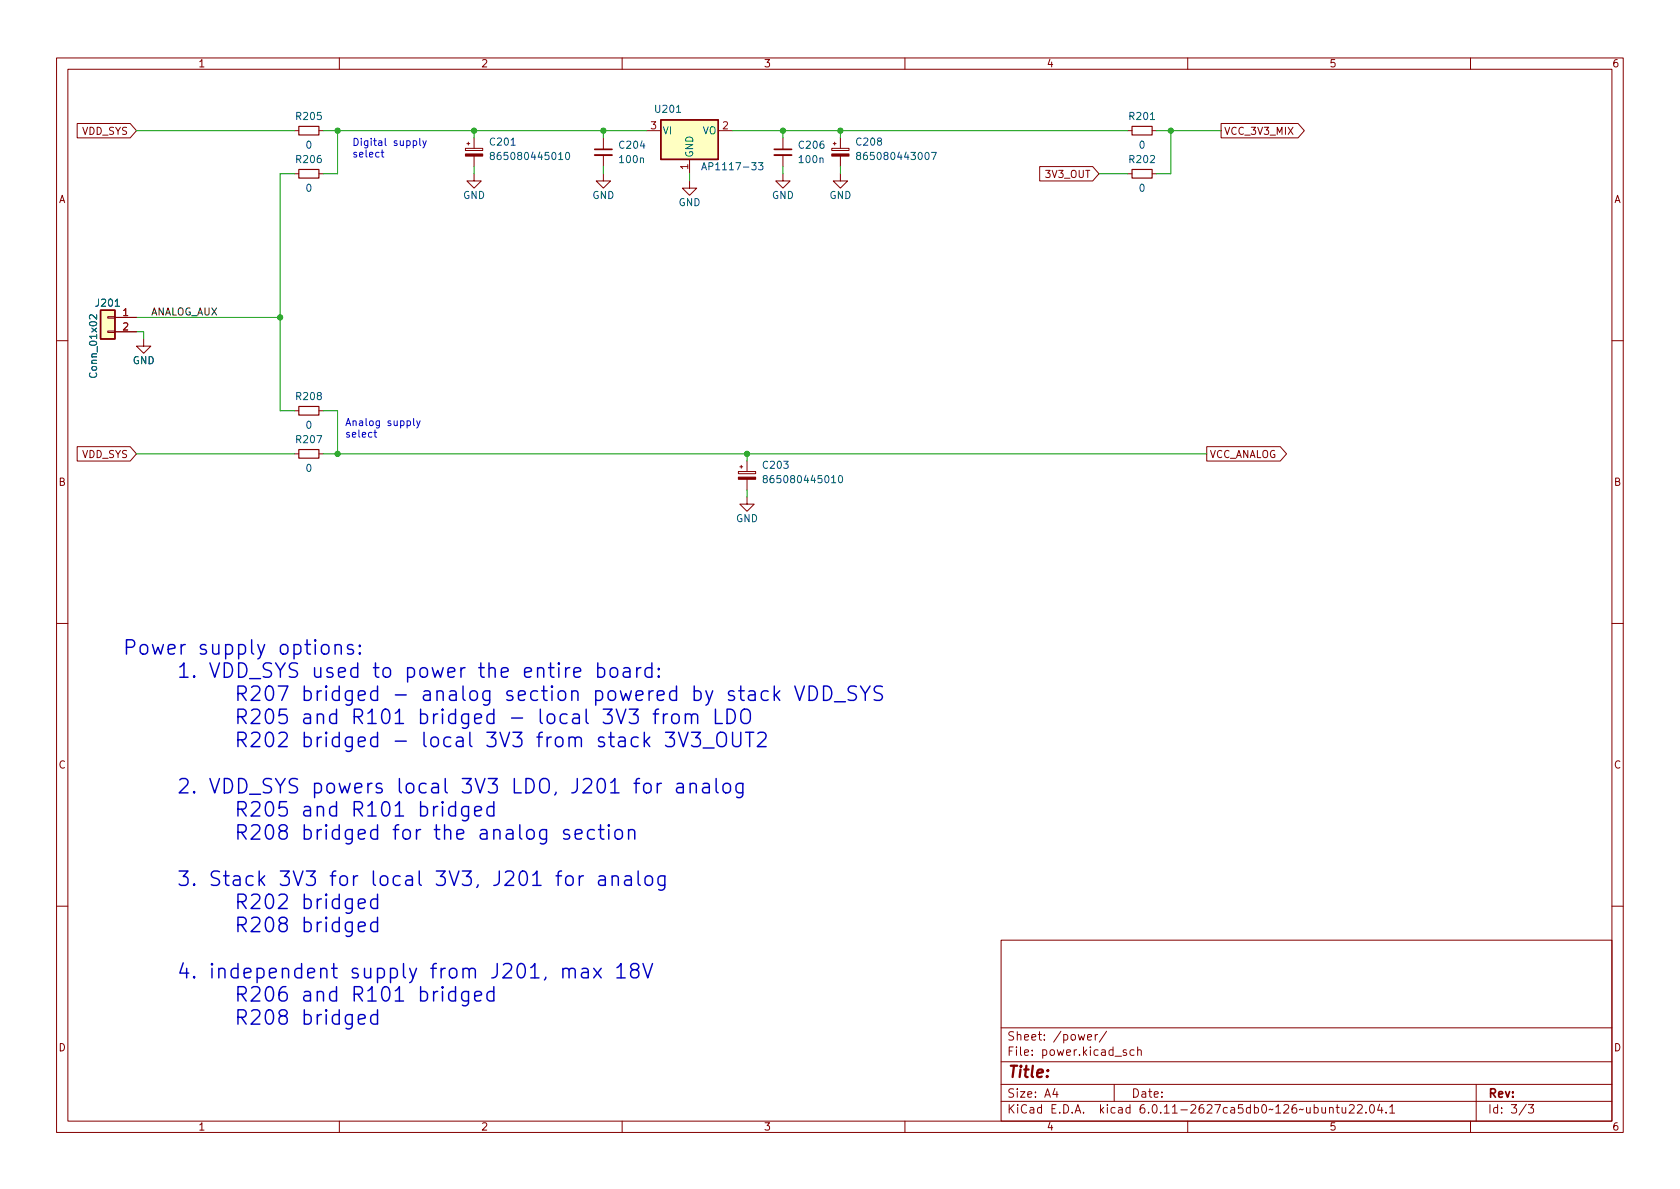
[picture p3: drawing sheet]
<svg xmlns="http://www.w3.org/2000/svg" width="297mm" height="210mm" viewBox="0 0 297 210" stroke-linecap="round" stroke-linejoin="round" font-family="sans-serif">
<g fill="none" stroke="#840000" stroke-width=".18">
<path d="M10 10.2h277v190.1h-277zM12 12.2h273v186.1h-273zM60 10.2v2M110 10.2v2M160 10.2v2M210 10.2v2M260 10.2v2M13.6 21.8h9.4l1.1 1.3-1.1 1.3h-9.4zM52.1 23.1h.7M52.1 30.7h.7M56.4 23.1h.7M56.4 30.7h.7"/>
<path d="M82.3 26.2h3v.4h-3zM82.5 25.4h.6M82.8 25.1v.5M83.8 30.7v1.3h1.3l-1.3 1.3-1.3-1.3h1.3M83.8 24.4v1.8M83.8 27.6v1.9M106.7 30.7v1.3h1.2l-1.2 1.3-1.3-1.3h1.3M106.7 24.4v2M106.7 27.4v2.1M114.3 23.1h2.5M121.9 32v1.3h1.3l-1.3 1.2-1.3-1.2h1.3M121.9 28.2v2.5"/>
<path d="M127 23.1h2.5M138.4 30.7v1.3h1.3l-1.3 1.3-1.2-1.3h1.2M138.4 24.4v2M138.4 27.4v2.1M147.1 26.2h3v.4h-3zM147.3 25.4h.5M147.6 25.1v.5M148.6 30.7v1.3h1.3l-1.3 1.3-1.3-1.3h1.3M148.6 24.4v1.8M148.6 27.6v1.9M183.8 29.5h9.4l1.1 1.2-1.1 1.3h-9.4zM199.4 23.1h.8"/>
<path d="M199.4 30.7h.8M203.7 23.1h.8M203.7 30.7h.8M215.9 21.8h13.6l1.1 1.3-1.1 1.3h-13.6zM19 58.5h1.3v.3h-1.3zM19 56h1.3v.3h-1.3zM20.3 56.1h3.8M20.3 58.7h3.8M25.4 59.9v1.3h1.3l-1.3 1.3-1.3-1.3h1.3M10 60.2h2M13.6 79h9.4l1.1 1.3-1.1 1.2h-9.4zM52.1 72.6h.7"/>
<path d="M56.4 72.6h.7M213.4 79h13l1.1 1.3-1.1 1.2h-13zM285 60.2h2M52.1 80.3h.7M56.4 80.3h.7M130.6 83.4h3v.4h-3zM130.8 82.5h.5M131.1 82.3v.5M132.1 87.9v1.2h1.2l-1.2 1.3-1.3-1.3h1.3M132.1 81.5v1.9M132.1 84.8v1.8M10 110.2h2"/>
<path d="M285 110.2h2M10 160.2h2M177 166.3h108v32h-108zM285 160.2h2M60 198.3v2M110 198.3v2M160 198.3v2M177 194.8h108M177 191.8h108M177 187.8h108M177 181.8h108M182.5 186.5v.1"/>
<path d="M182.5 185.7v.1M184.6 183.8v.1M184.6 183v.1M194.1 182.9l-.3 .1-.2 .2M195.6 182.4l-1.2 1.9M197 191.8v3M201.1 185.8l.3-.2 .3 .1 .1 .9M201.1 185.1v1.5M210 198.3v2M238.6 195.5l.5-.2 .3 .2v.3l-.9 1h.9M240 195.5l.6-.2 .2 .2 .1 .3-1 1h1M241.5 196.7v.1"/>
<path d="M242.4 195.4l.1-.1a.81 .81 0 0 1 .6 .7 .81 .81 0 0 1-.3 .8h-.2a.81 .81 0 0 1-.5-.6 .81 .81 0 0 1 .3-.8zM243.9 195.3l-.3 1h.9M244.3 195.8v1M245.1 196.7v.1M245.7 195.8l.4-.5v1.5M245.7 196.8h.9M260 198.3v2M261 191.8v6.5M270.2 195.3h1l-.6 .6 .5 .1v.7l-.2 .1h-.5l-.2-.1"/>
</g>
<path d="M105.2 27.4h3M136.9 27.4h3.1" fill="none" stroke="#840000" stroke-width=".33"/>
<path d="M105.2 26.4h3M136.9 26.4h3.1" fill="none" stroke="#840000" stroke-width=".3"/>
<g fill="none" stroke="#006464" stroke-width=".18">
<path d="M119.6 19.9h.7M90.4 25.7h.7M98.8 27.3l.3-.4v1.3M98.8 28.2h.7M100.2 27l.1-.1a.68 .68 0 0 1 .4 .7 .68 .68 0 0 1-.4 .6 .84 .84 0 0 1-.1-1.2zM113.2 28l.2-.1 .3 .1 .1 .8M113.5 24.9l-.3 .9h.8M132.9 28.8h.8l-.4 .4 .3 .2v.5l-.2 .1-.5-.1M134.1 28.8h.8l-.4 .4 .3 .2v.5l-.1 .1-.6-.1M145 28l.2-.1 .3 .1v.8M163.7 27l.1-.1a.68 .68 0 0 1 .5 .7 .68 .68 0 0 1-.5 .6 .84 .84 0 0 1-.1-1.2zM164.7 26.9h.8l-.5 1.3"/>
<path d="M203.4 21.1h.7M17.1 55.7v.8l-.9-.8-.4 .2 .1 .5M20.4 54.2h.7M56 77h.9l-.6 1.3M147 84.5l.4-.4v1.3M147 85.4h.8M148.4 84.2l.1-.1a.68 .68 0 0 1 .5 .6 .68 .68 0 0 1-.5 .7l-.1-.2-.2-.3z"/>
</g>
<g fill="#ffffc2" stroke="#ffffc2" stroke-width=".18">
<path d="M116.8 21.2h10.2v7h-10.2z"/>
<path d="M17.8 54.9h2.5v5h-2.5z"/>
</g>
<path d="M116.8 21.2h10.2v7h-10.2zM17.8 54.9h2.5v5h-2.5z" fill="none" stroke="#840000" stroke-width=".25"/>
<path d="M52.8 22.3h3.6v1.6h-3.6zM52.8 30h3.6v1.5h-3.6zM200.2 22.3h3.5v1.6h-3.5zM200.2 30h3.5v1.5h-3.5zM52.8 79.5h3.6v1.5h-3.6zM52.8 71.9h3.6v1.5h-3.6z" fill="none" stroke="#840000" stroke-width=".2"/>
<g fill="#840000" stroke="#840000" stroke-width=".18">
<path d="M130.6 84.4h3v.4h-3z"/>
<path d="M147.1 27.2h3v.4h-3z"/>
<path d="M82.3 27.2h3v.4h-3z"/>
</g>
<g fill="none" stroke="#0000c2" stroke-width=".25">
<path d="M31.8 117.9l.7-.7v2.6M31.8 119.8h1.4M63.2 118.2l-.7-.1-.5 .5v.7l.3 .3 .2 .2 .7-.2M63.2 117.2v2.6M67.8 118.3a.69 .69 0 0 1 .7-.2 .69 .69 0 0 1 .5 .5v.7a.69 .69 0 0 1-.6 .5 .69 .69 0 0 1-.7-.5v-.7zM82.2 118.1a.65 .65 0 0 0-.7 .5M101.5 118.9l1.2-.2-.1-.5-.8-.1-.3 .3v1l.1 .2 .2 .2 .8-.2M31.8 137.9l.4-.2h.6a.69 .69 0 0 1 .3 1.1l-1.4 1.4h1.5M42.1 122.6h.9a.69 .69 0 0 0 .6-.6 .69 .69 0 0 0-.6-.7h-.9v2.6M42.1 126.7h.9a.69 .69 0 0 0 .6-.6 .69 .69 0 0 0-.6-.7h-.9v2.5M42.1 130.8h.9a.69 .69 0 0 0 .6-.6 .69 .69 0 0 0-.6-.7h-.9v2.5M42.7 122.6l.8 1.3"/>
<path d="M42.7 126.7l.8 1.2M42.7 130.8l.8 1.2M44.5 121.6l.4-.3h.6a.69 .69 0 0 1 .3 1.1l-1.4 1.5h1.5M44.5 125.6l.4-.2h.6a.69 .69 0 0 1 .3 1.1l-1.4 1.4h1.5M44.5 129.7l.4-.2h.6a.69 .69 0 0 1 .3 1.1l-1.4 1.4h1.5M47.2 129.7a.61 .61 0 0 1 .6-.2 .61 .61 0 0 1 .4 .5 1.49 1.49 0 0 1-.4 2 .65 .65 0 0 1-.8-.5 2.17 2.17 0 0 1 .2-1.8zM47.3 121.4a.6 .6 0 0 1 .9 .4 1.49 1.49 0 0 1-.4 2.1 .65 .65 0 0 1-.8-.5 1.98 1.98 0 0 1 .3-2zM47.3 125.5a.6 .6 0 0 1 .9 .4 1.49 1.49 0 0 1-.4 2 .65 .65 0 0 1-.8-.4 1.98 1.98 0 0 1 .3-2zM56.1 126.5a.63 .63 0 0 1 1.1 .1v1.3M63.4 123l1.2-.2-.1-.5-.8-.1-.3 .3v1l.1 .2 .2 .2 .8-.2M63.4 131.2l1.2-.3-.1-.4-.8-.2-.3 .4v1l.1 .2 .2 .1 .8-.1M66.7 121.3v2.6"/>
<path d="M66.7 129.5v2.5M67.5 138.6l-.6-.1-.4 .4 .1 .3 .9 .3 .1 .2-.1 .4-.3 .1-.7-.1M67.7 125.6a.61 .61 0 0 1 .6-.2 .61 .61 0 0 1 .5 .5 1.49 1.49 0 0 1-.5 2 .65 .65 0 0 1-.7-.4 2.17 2.17 0 0 1 .1-1.9zM78.7 137.7v2.1l.4 .4M80.8 130.5l.2-.2 .7 .2 .2 .2v1.3M81.9 130.9l-.9 .2a.5 .5 0 0 0-.4 .4 .5 .5 0 0 0 .4 .5l.9-.1M83.2 122.4a.69 .69 0 0 1 .7-.3 .69 .69 0 0 1 .5 .5v.8a.69 .69 0 0 1-.7 .5 .69 .69 0 0 1-.6-.5v-.8zM83.9 127.1l1.2-.2-.1-.5-.7-.2-.4 .4v1l.1 .2 .3 .1 .7-.1M86.3 137.7h1.6l-.8 .9a.69 .69 0 0 1 .8 .5v.6l-.2 .4-.3 .1h-.7l-.4-.2M87.3 125.4v2.5M88.4 129.5l.8 2.5 .9-2.5M90.5 127h1.9"/>
<path d="M98.8 122.4a.69 .69 0 0 1 .7-.3 .69 .69 0 0 1 .5 .5v.8a.69 .69 0 0 1-.7 .5 .69 .69 0 0 1-.6-.5v-.8zM100.6 130.6a.63 .63 0 0 1 1.1 .1v1.3M100.6 130.3v1.7M101.3 126.4l.3-.2 .7 .2 .1 .2v1.3M102.4 126.9l-.8 .1a.5 .5 0 0 0-.4 .5 .5 .5 0 0 0 .4 .4l.8-.1M111.3 125.4h1.5l-.8 1a.69 .69 0 0 1 .8 .5v.6l-.2 .3-.3 .1h-.7l-.3-.2M112.8 130.5l-.7-.2-.5 .5v.7l.3 .4 .2 .1 .7-.1M116.2 123l1.2-.2-.1-.5-.7-.1-.4 .3v1l.1 .2 .3 .2 .7-.2M121.2 126.5a.63 .63 0 0 1 1.1 .1v1.3M122.3 126.6l.3-.4 .6 .2 .2 .2v1.3M131.3 125.5a.84 .84 0 0 1 .9 0 .84 .84 0 0 1 .5 .7v.9a.85 .85 0 0 1-.9 .9 .85 .85 0 0 1-.8-.9v-.9l.1-.4zM134 129.7l.4-.2h.6a.69 .69 0 0 1 .3 1.1l-1.4 1.4h1.6"/>
<path d="M156 121.4l-1-.1a.62 .62 0 0 0-.5 .6 .62 .62 0 0 0 .5 .6 .93 .93 0 0 1 1 .6 .65 .65 0 0 1-.5 .8l-.9-.2M31.7 154h1.5l-.8 1a.69 .69 0 0 1 .8 .5v.6l-.2 .3-.2 .2h-.8l-.3-.3M42.1 143.1h.9a.69 .69 0 0 0 .6-.7 .69 .69 0 0 0-.6-.6h-.9v2.5M42.1 147.2h.9a.69 .69 0 0 0 .6-.7 .69 .69 0 0 0-.6-.7h-.9v2.6M42.1 159.4h.9a.69 .69 0 0 0 .6-.6 .69 .69 0 0 0-.6-.7h-.9v2.6M42.7 143.1l.8 1.2M42.7 147.2l.8 1.2M42.7 159.4l.8 1.3M44.5 142l.4-.2h.6a.69 .69 0 0 1 .3 1l-1.4 1.5h1.5M44.5 146.1l.4-.3h.6a.69 .69 0 0 1 .3 1.1l-1.4 1.5h1.5M44.5 158.4l.4-.3h.6a.69 .69 0 0 1 .3 1.1l-1.4 1.5h1.5M46.1 155.6l.7 1"/>
<path d="M46.8 154.9l-1 .9M47.2 142a.61 .61 0 0 1 .6-.2 .61 .61 0 0 1 .4 .4 1.49 1.49 0 0 1-.4 2.1 .65 .65 0 0 1-.8-.5 2.17 2.17 0 0 1 .2-1.8zM47.2 146.1a.61 .61 0 0 1 .6-.2 .61 .61 0 0 1 .4 .4 1.49 1.49 0 0 1-.4 2.1 .65 .65 0 0 1-.8-.5 2.17 2.17 0 0 1 .2-1.8zM47.2 158.4a.61 .61 0 0 1 .6-.3 .61 .61 0 0 1 .4 .5 1.49 1.49 0 0 1-.4 2.1 .65 .65 0 0 1-.8-.5 2.17 2.17 0 0 1 .2-1.8zM54.2 154h1.5l-.8 1a.69 .69 0 0 1 .8 .5v.6l-.2 .3-.2 .2h-.8l-.3-.3M56.1 142.8a.63 .63 0 0 1 1.1 .2v1.3M63.2 154.9a.65 .65 0 0 0-.7 .5M63.4 147.5l1.2-.2-.1-.5-.8-.1-.3 .4v.9l.1 .3 .2 .1 .8-.1M63.4 159.8l1.2-.2-.1-.5-.8-.1-.3 .3v1l.1 .2 .2 .2 .8-.2M66.7 159.1l-.7-.1-.5 .4v.8l.3 .3 .2 .2 .7-.2M66.7 158.1v2.6M67.7 142a.61 .61 0 0 1 .6-.2 .61 .61 0 0 1 .5 .4 1.49 1.49 0 0 1-.5 2.1 .65 .65 0 0 1-.7-.5 2.17 2.17 0 0 1 .1-1.8z"/>
<path d="M71.3 146.9a.69 .69 0 0 1 .7-.2 .69 .69 0 0 1 .6 .5v.7a.69 .69 0 0 1-.7 .5 .69 .69 0 0 1-.7-.5v-.7zM74.1 154v2.2l.4 .4M78.6 146.9a.63 .63 0 0 1 1.1 .2v1.3M83.9 143.5l1.2-.3-.1-.5-.7-.1-.4 .4v.9l.1 .3 .3 .1 .7-.1M84.5 156.4l-.2 .5M87.3 142.7l-.7-.1-.5 .5v.7l.2 .4 .3 .1 .7-.1M87.3 141.8v2.5M93.2 146.9a.69 .69 0 0 1 .7-.2 .69 .69 0 0 1 .5 .5v.7a.69 .69 0 0 1-.6 .5 .69 .69 0 0 1-.7-.5v-.7zM94.2 156.6h1.5M108 140.2h1.4M108.8 146.9a.69 .69 0 0 1 .7-.2 .69 .69 0 0 1 .6 .5v.7a.69 .69 0 0 1-.7 .5 .69 .69 0 0 1-.7-.5v-.7zM111.1 146.9a.63 .63 0 0 1 1.1 .2v1.3"/>
<path d="M111.1 146.7v1.7M32.4 170.3l-.6 1.8h1.6M33 171.2v1.7M42.1 163.5h.9a.69 .69 0 0 0 .6-.6 .69 .69 0 0 0-.6-.7h-.9v2.5M42.1 175.8h.9a.69 .69 0 0 0 .6-.7 .69 .69 0 0 0-.6-.6h-.9v2.5M42.1 179.9h.9a.69 .69 0 0 0 .6-.7 .69 .69 0 0 0-.6-.6h-.9v2.5M42.7 163.5l.8 1.2M42.7 175.8l.8 1.2M42.7 179.9l.8 1.2M44.5 162.4l.4-.2h.6a.69 .69 0 0 1 .3 1.1l-1.4 1.4h1.5M44.5 174.7l.4-.2h.6a.69 .69 0 0 1 .3 1.1l-1.4 1.4h1.5M44.5 178.8l.4-.2h.6a.69 .69 0 0 1 .3 1.1l-1.4 1.4h1.5"/>
<path d="M47.2 162.4a.61 .61 0 0 1 .6-.2 .61 .61 0 0 1 .4 .5 1.49 1.49 0 0 1-.4 2 .65 .65 0 0 1-.8-.4 2.17 2.17 0 0 1 .2-1.9zM47.2 174.7a.61 .61 0 0 1 .6-.2 .61 .61 0 0 1 .4 .5 1.49 1.49 0 0 1-.4 2 .65 .65 0 0 1-.8-.5 2.17 2.17 0 0 1 .2-1.8zM47.2 178.8a.61 .61 0 0 1 .6-.2 .61 .61 0 0 1 .4 .4 1.49 1.49 0 0 1-.4 2.1 .65 .65 0 0 1-.8-.5 2.17 2.17 0 0 1 .2-1.8zM56.1 175.6a.63 .63 0 0 1 1.1 .1v1.3M56.7 171.5a.63 .63 0 0 1 1.1 .1v1.3M58.6 171.2h1M59 170.4v2.2l.1 .2 .5 .1M63.4 163.9l1.2-.2-.1-.5-.8-.1-.3 .3v1l.1 .2 .2 .1 .8-.1M66.7 163.2l-.7-.1-.5 .4v.8l.3 .3 .2 .1 .7-.1M66.7 179.5l-.7-.1-.5 .5v.7l.3 .4 .2 .1 .7-.1M66.7 162.2v2.5M66.7 178.6v2.5"/>
<path d="M67.7 174.7a.61 .61 0 0 1 .6-.2 .61 .61 0 0 1 .5 .5 1.49 1.49 0 0 1-.5 2 .65 .65 0 0 1-.7-.5 2.17 2.17 0 0 1 .1-1.8zM72.4 171.2l.6 1.7M73.6 171.2l-.8 2.3-.4 .3M83 171.6l.3-.4 .6 .2 .1 .2v1.3M83.9 176.2l1.2-.3-.1-.5-.7-.1-.4 .4v1l.1 .2 .3 .1 .7-.1M87.3 175.4l-.7-.1-.5 .5v.7l.2 .4 .3 .1 .7-.1M87.3 174.5v2.5M96.5 172.8l-.2 .5M63.4 180.3l1.2-.3-.1-.5-.8-.1-.3 .4v.9l.1 .3 .2 .1 .8-.1"/>
</g>
<path d="M67.4 26.9h.5M67.6 26.5v1.1l.3 .2M68.1 24.5v1.1l.2 .1M75.4 24.9l-.5 1.1-.1 .2M66.1 76.5h.5M66.3 76v1.1l.3 .2M67.1 74.4v1l-.3 .3-.3-.1M67.1 74.5l-.4-.1-.2 .3 .1 .5h.5M74.3 74.4l-.4 1.2-.2 .1" fill="none" stroke="#0000c2" stroke-width=".18"/>
<g fill="none" stroke="#009600" stroke-width=".18">
<path d="M24.1 23.1h28M52.1 30.7h-2.6v41.9h2.6M57.1 23.1h57.2M59.7 23.1v7.6h-2.6M83.8 23.1v1.3M83.8 29.5v1.2M106.7 23.1v1.3M106.7 29.5v1.2M121.9 30.7v1.3M129.5 23.1h69.9M138.4 23.1v1.3M138.4 29.5v1.2"/>
<path d="M148.6 23.1v1.3M148.6 29.5v1.2M194.3 30.7h5.1M204.5 23.1h11.4M207 23.1v7.6h-2.5M24.1 58.7h1.3v1.2M24.1 56.1h25.4M57.1 72.6h2.6v7.7M24.1 80.3h28M57.1 80.3h156.3M132.1 80.3v1.2M132.1 86.6v1.3"/>
</g>
<g fill="#009600" stroke="#009600" stroke-width=".18">
<circle cx="132.1" cy="80.3" r=".46"/>
<circle cx="148.6" cy="23.1" r=".46"/>
<circle cx="138.4" cy="23.1" r=".46"/>
<circle cx="207" cy="23.1" r=".46"/>
<circle cx="83.8" cy="23.1" r=".46"/>
<circle cx="106.7" cy="23.1" r=".46"/>
<circle cx="49.5" cy="56.1" r=".46"/>
<circle cx="59.7" cy="80.3" r=".46"/>
<circle cx="59.7" cy="23.1" r=".46"/>
</g>
<g font-size="3.5" fill="#0000c2">
<text x="21.6" y="115.8">Power</text>
<text x="35" y="115.8">supply</text>
<text x="35.1" y="119.9">VDD_SYS used</text>
<text x="49.4" y="115.8">options:</text>
<text x="64.6" y="119.9">to</text>
<text x="70.5" y="119.9">power</text>
<text x="83.7" y="119.9">the</text>
<text x="91.8" y="119.9">entire</text>
<text x="104.9" y="119.9">board:</text>
<text x="49.1" y="124">bridged</text>
<text x="65.4" y="124">-</text>
<text x="70.7" y="124">analog</text>
<text x="85.7" y="124">section</text>
<text x="101.6" y="124">powered</text>
<text x="119.3" y="124">by stack</text>
<text x="137.9" y="124">VDD_SYS</text>
<text x="49.1" y="128.1">and</text>
<text x="58.1" y="128.1">R101</text>
<text x="70.1" y="128.1">bridged</text>
<text x="86.5" y="128.1">-</text>
<text x="91.8" y="128.1">local</text>
<text x="103.4" y="128.1">3V3</text>
<text x="112.6" y="128.1">from</text>
<text x="123.5" y="128.1">LDO</text>
<text x="49.1" y="132.2">bridged</text>
<text x="65.4" y="132.2">-</text>
<text x="70.7" y="132.2">local</text>
<text x="82.4" y="132.2">3V3</text>
<text x="91.6" y="132.2">from</text>
<text x="102.5" y="132.2">stack</text>
<text x="114.7" y="132.2">3V3_OUT2</text>
<text x="35.1" y="140.3">VDD_SYS powers</text>
<text x="68.8" y="140.3">local</text>
<text x="80.4" y="140.3">3V3</text>
<text x="89.6" y="140.3">LDO, J201</text>
<text x="111.7" y="140.3">for</text>
<text x="119.2" y="140.3">analog</text>
<text x="49.1" y="144.4">and</text>
<text x="49.1" y="148.5">bridged</text>
<text x="58.1" y="144.4">R101</text>
<text x="65.4" y="148.5">for</text>
<text x="70.1" y="144.4">bridged</text>
<text x="72.9" y="148.5">the</text>
<text x="81" y="148.5">analog</text>
<text x="96" y="148.5">section</text>
<text x="35.1" y="156.7">Stack</text>
<text x="47.7" y="156.7">3V3</text>
<text x="49.1" y="160.8">bridged</text>
<text x="56.9" y="156.7">for</text>
<text x="64.5" y="156.7">local</text>
<text x="76.1" y="156.7">3V3,</text>
<text x="86.5" y="156.7">J201</text>
<text x="97.9" y="156.7">for</text>
<text x="105.4" y="156.7">analog</text>
<text x="49.1" y="164.9">bridged</text>
<text x="35.1" y="173">independent</text>
<text x="60.3" y="173">supply</text>
<text x="74.7" y="173">from</text>
<text x="85.6" y="173">J201,</text>
<text x="98.2" y="173">max</text>
<text x="108.1" y="173">18V</text>
<text x="49.1" y="177.1">and</text>
<text x="58.1" y="177.1">R101</text>
<text x="70.1" y="177.1">bridged</text>
<text x="49.1" y="181.2">bridged</text>
</g>
<text font-size="2.8" fill="#840000" x="178" y="191.2">Title:</text>
<g font-size="2.1" fill="#840000">
<text x="178" y="184.5">Sheet:</text>
<text x="186.2" y="184.5">/power/</text>
<text x="178" y="187.2">File:</text>
<text x="184.4" y="187.2">power.kicad_sch</text>
<text x="178" y="197.4">KiCad</text>
<text x="178" y="194.6">Size:</text>
<text x="184.7" y="194.6">A4</text>
<text x="185.7" y="197.4">E.D.A.</text>
<text x="194.6" y="197.4">kicad</text>
<text x="200" y="194.6">Date:</text>
<text x="201.8" y="197.4">6.0.11-2627ca5db0~126~ubuntu22.04.1</text>
<text x="263" y="194.6">Rev:</text>
<text x="263" y="197.4">Id:</text>
<text x="267.1" y="197.4">3/3</text>
</g>
<g font-size="1.8" fill="#840000">
<text x="35" y="12.3">1</text>
<text x="85" y="12.3">2</text>
<text x="135" y="12.3">3</text>
<text x="185" y="12.3">4</text>
<text x="235" y="12.3">5</text>
<text x="285" y="12.3">6</text>
<text x="14.4" y="24.2">VDD_SYS</text>
<text x="216.4" y="24.2">VCC_3V3_MIX</text>
<text x="184.6" y="31.8">3V3_OUT</text>
<text x="10.4" y="36.3">A</text>
<text x="285.4" y="36.3">A</text>
<text x="14.4" y="81.4">VDD_SYS</text>
<text x="213.8" y="81.4">VCC_ANALOG</text>
<text x="10.3" y="86.3">B</text>
<text x="285.3" y="86.3">B</text>
<text x="10.3" y="136.3">C</text>
<text x="285.3" y="136.3">C</text>
<text x="10.3" y="186.3">D</text>
<text x="285.3" y="186.3">D</text>
<text x="35" y="200.3">1</text>
<text x="85" y="200.3">2</text>
<text x="135" y="200.3">3</text>
<text x="185" y="200.3">4</text>
<text x="235" y="200.3">5</text>
<text x="285" y="200.3">6</text>
</g>
<g font-size="1.8" fill="#006464">
<text x="52.1" y="21.6">R205</text>
<text x="115.6" y="20.3">U201</text>
<text x="199.4" y="21.6">R201</text>
<text x="52.1" y="29.2">R206</text>
<text x="53.9" y="26.7">0</text>
<text x="86.4" y="26.1">C201</text>
<text x="86.4" y="28.7">865080445010</text>
<text x="109.2" y="26.7">C204</text>
<text x="109.2" y="29.2">100n</text>
<text x="117.1" y="24.1">VI</text>
<text x="122.9" y="27.9" transform="rotate(-90 122.9 27.9)">GND</text>
<text x="124.2" y="24.1">VO</text>
<text x="141" y="26.7">C206</text>
<text x="141" y="29.2">100n</text>
<text x="151.1" y="26.1">C208</text>
<text x="151.1" y="28.7">865080443007</text>
<text x="199.4" y="29.2">R202</text>
<text x="201.2" y="26.7">0</text>
<text x="53.9" y="34.3">0</text>
<text x="81.8" y="35.6">GND</text>
<text x="104.7" y="35.6">GND</text>
<text x="123.9" y="30.5">AP1117-33</text>
<text x="136.4" y="35.6">GND</text>
<text x="146.6" y="35.6">GND</text>
<text x="201.2" y="34.3">0</text>
<text x="119.9" y="36.8">GND</text>
<text x="16.7" y="54.6">J201</text>
<text x="23.4" y="64.8">GND</text>
<text x="17.5" y="67.1" transform="rotate(-90 17.5 67.1)">Conn_01x02</text>
<text x="52.1" y="71.1">R208</text>
<text x="53.9" y="76.2">0</text>
<text x="52.1" y="78.7">R207</text>
<text x="53.9" y="83.8">0</text>
<text x="134.6" y="83.3">C203</text>
<text x="134.6" y="85.8">865080445010</text>
<text x="130.1" y="92.7">GND</text>
</g>
<g font-size="1.8" fill="#a90000">
<text x="114.9" y="22.9">3</text>
<text x="127.6" y="22.9">2</text>
<text x="121.7" y="30.1" transform="rotate(-90 121.7 30.1)">1</text>
<text x="21.5" y="55.9">1</text>
<text x="21.5" y="58.4">2</text>
</g>
<g font-size="1.8" fill="#0000c2">
<text x="62.2" y="25.8">Digital</text>
<text x="62.2" y="27.8">select</text>
<text x="69.5" y="25.8">supply</text>
<text x="61" y="75.3">Analog</text>
<text x="61" y="77.4">select</text>
<text x="68.4" y="75.3">supply</text>
</g>
<text font-size="1.8" fill="#0f0f0f" x="26.7" y="55.8">ANALOG_AUX</text>
</svg>
